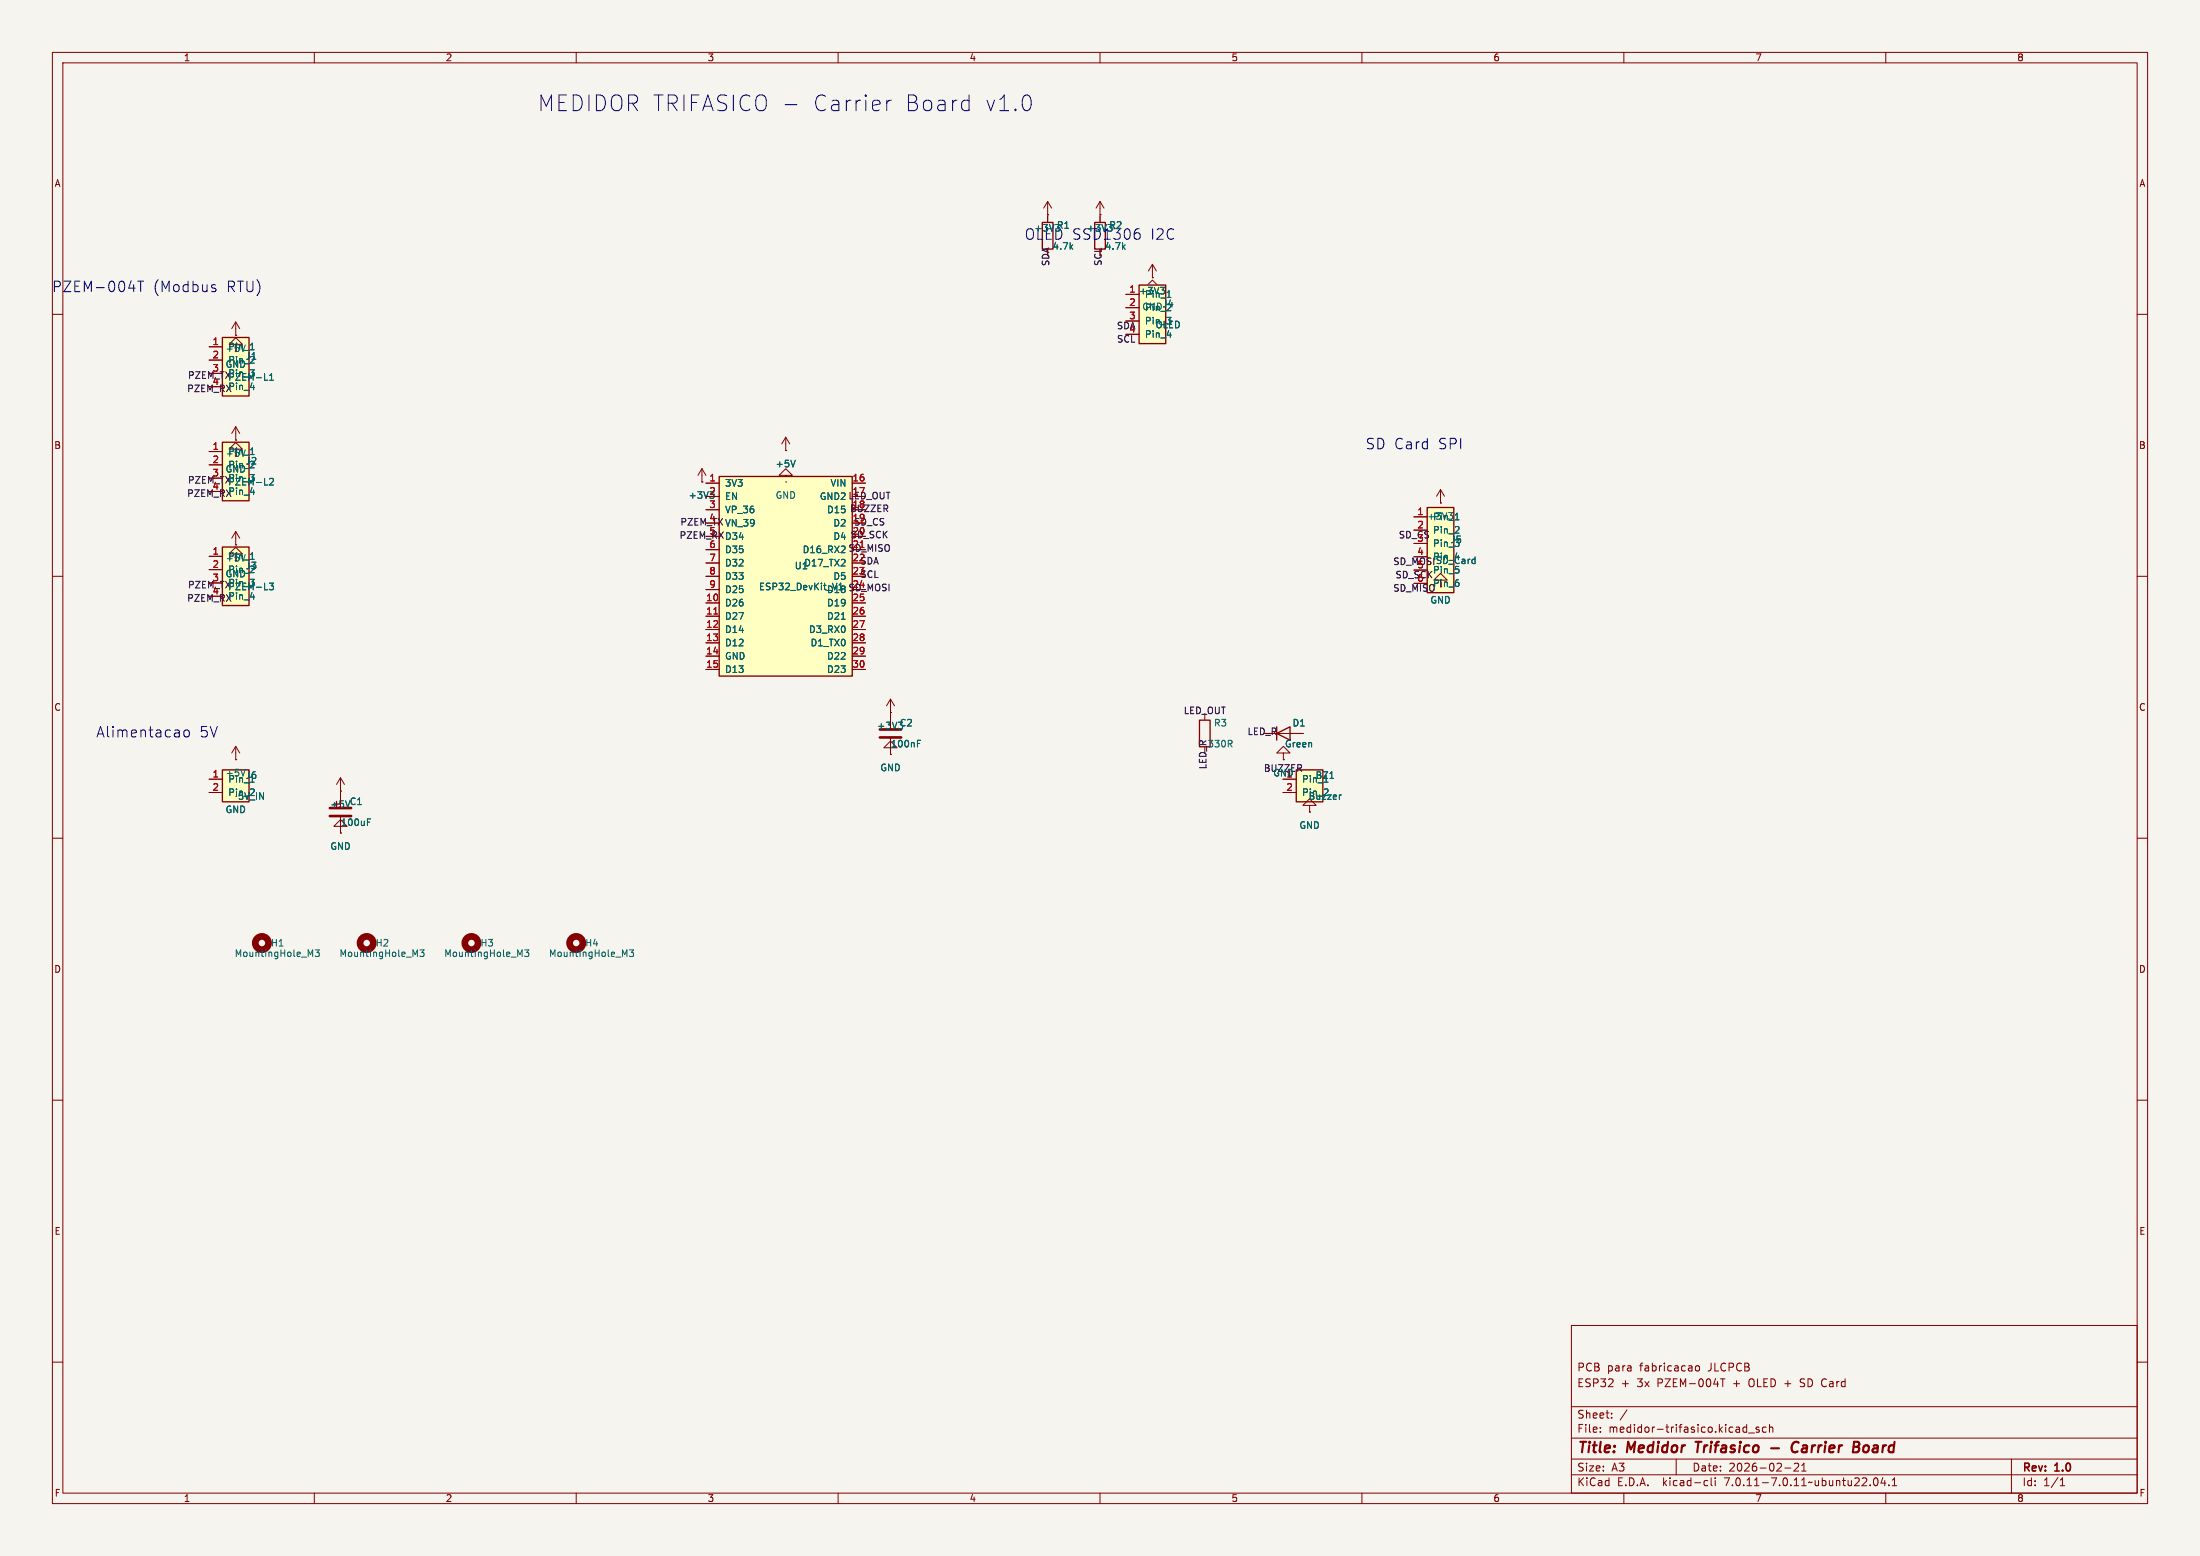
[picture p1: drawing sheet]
<svg xmlns="http://www.w3.org/2000/svg" width="420mm" height="297mm" viewBox="0 0 420 297" stroke-linecap="round" stroke-linejoin="round" font-family="sans-serif">
<path d="M0 0h420v297h-420z" fill="#f5f4ef" stroke="#f5f4ef" stroke-width=".19"/>
<g fill="none" stroke="#840000" stroke-width=".19">
<path d="M10 10h400v277h-400zM12 12h396v273h-396zM60 10v2M110 10v2M160 10v2M210 10v2M260 10v2M310 10v2M360 10v2M200 38.5l-.8 1.2M200 38.5v2.5M200 38.5l.8 1.2"/>
<path d="M210 38.5v2.5M210 38.5l-.8 1.2M210 38.5l.8 1.2M10 60h2M200 41h.1M200 41.2v1.3M210 41h.1M210 41.2v1.3M214.9 56.2h2.6M214.9 58.7h2.6M220 54.7h1.3l-1.3-1.2-1.3 1.2h1.3v1.3M220 53h.1"/>
<path d="M220 50.5l-.8 1.2M220 50.5v2.5M220 50.5l.8 1.2M408 60h2M39.9 66.2h2.6M39.9 68.7h2.6M45 64h.1M45 65.7h1.3l-1.3-1.2-1.3 1.2h1.3v1.3M45 61.5v2.5M45 61.5l-.8 1.2M45 61.5l.8 1.2M214.9 61.3h2.6"/>
<path d="M214.9 63.8h2.6M39.9 86.2h2.6M39.9 88.7h2.6M45 84h.1M45 85.7h1.3l-1.3-1.2-1.3 1.2h1.3v1.3M45 81.5v2.5M45 81.5l-.8 1.2M45 81.5l.8 1.2M134 92h.1M134 89.5l-.8 1.2M134 89.5v2.5M134 89.5l.8 1.2"/>
<path d="M134.8 92.2h2.5M134.8 94.8h2.5M134.8 97.3h2.5M150 90.7h1.3l-1.3-1.2-1.3 1.2h1.3v1.3M150 92h.1M150 86h.1M150 83.5l-.8 1.2M150 83.5v2.5M150 83.5l.8 1.2M162.7 92.2h2.5M269.9 98.7h2.6M275 96h.1"/>
<path d="M275 93.5l-.8 1.2M275 93.5v2.5M275 93.5l.8 1.2M10 110h2M39.9 106.2h2.6M39.9 108.7h2.6M45 104h.1M45 105.7h1.3l-1.3-1.2-1.3 1.2h1.3v1.3M45 101.5v2.5M45 101.5l-.8 1.2M45 101.5l.8 1.2M134.8 110h2.5"/>
<path d="M134.8 115.1h2.5M134.8 117.6h2.5M134.8 107.5h2.5M134.8 104.9h2.5M134.8 112.5h2.5M162.7 110h2.5M162.7 115.1h2.5M162.7 117.6h2.5M162.7 107.5h2.5M275 110.7h1.3l-1.3-1.2-1.3 1.2h1.3v1.3M408 110h2M134.8 120.2h2.5"/>
<path d="M134.8 122.7h2.5M134.8 125.2h2.5M134.8 127.8h2.5M162.7 120.2h2.5M162.7 122.7h2.5M162.7 125.2h2.5M162.7 127.8h2.5M170 136h.1M170 133.5v2.5M170 136.2v3M170 133.5l-.8 1.2M170 133.5l.8 1.2"/>
<path d="M230 136.2v1.3M243.7 140h5.1M10 160h2M39.9 148.7h2.6M39.9 151.3h2.6M45 145h.1M45 150.7h1.3l-1.3-1.2-1.3 1.2h1.3v1.3M45 142.5l-.8 1.2M45 142.5v2.5M45 142.5l.8 1.2M65 151h.1M65 157.7h1.3l-1.3-1.2-1.3 1.2h1.3v1.3"/>
<path d="M65 159h.1M65 148.5l-.8 1.2M65 148.5v2.5M65 151.2v3M65 155.8v3M65 148.5l.8 1.2M170 142.7h1.3l-1.3-1.2-1.3 1.2h1.3v1.3M170 144h.1M170 140.8v3M244.9 148.7h2.6M244.9 151.3h2.6M245 143.7h1.3l-1.3-1.2-1.3 1.2h1.3v1.3"/>
<path d="M245 145h.1M250 153.7h1.3l-1.3-1.2-1.3 1.2h1.3v1.3M250 155h.1M408 160h2M10 210h2M408 210h2M10 260h2M300 253h108v32h-108zM408 260h2M300 278.5h108M300 274.5h108M300 268.5h108"/>
<path d="M305.5 273.2v.2M305.5 272.5v.1M307.7 270.5v.2M307.7 269.8v.1M310.6 269.1l-1.3 1.9M320 278.5v3M323.7 260.8l.2-.1 .5 .1v.6l-.1 .2-.4 .1-.2-.2zM328.4 263.2h.9M328.9 263.2v1.5M332.9 273.3h.5M332.9 272.5h.5M333.4 271.9v1.5"/>
<path d="M333.8 273.5h1.1M335.8 272.5l-.4-.1-.2 .2 .1 .2 .5 .2v.3h-.6M337.2 272.5l-.5-.1-.3 .3 .2 .6h.6M337.8 272.5l.2-.1 .4 .1v.9M337.8 271.9v1.5M342.5 279.4l.6-.1 .2 .1 .1 .3-1 1.1h1M343.7 264.6l.2 .1M343.8 263.3l-.1 .2 .1 .3M343.9 279.7l.5-.4v1.5M384 278.5v6.5M60 285v2M110 285v2"/>
<path d="M160 285v2M210 285v2M260 285v2M300 281.5h108M310 285v2M325.6 282.6l.4 .1M326 283.5l-.4 .1M326.7 282.1v1.3l.2 .2M327.4 282.1v.1M327.4 282.6v1M340.7 280.2h1.2M343.9 280.8h.9"/>
<path d="M357 283.4v.2M357.8 282.2l.2-.1a.8 .8 0 0 1 .5 .7 .8 .8 0 0 1-.5 .8l-.2-.2-.1-.4zM359.4 282l-.3 1.1h.9M359.8 282.6v1M360 285v2M360.6 283.4v.2M361.2 283.6h.9M361.2 282.5l.5-.4v1.5M393.3 283.6h.9M393.3 282.5l.4-.4v1.5"/>
</g>
<path d="M323.7 275.2h1.1M324.3 275.2l-.3 2M338.1 276.4h1.5M343.4 275.4a.88 .88 0 0 0-1 0 .88 .88 0 0 0-.4 .9 .69 .69 0 0 0 .3 .8 .69 .69 0 0 0 .9-.1M354.8 276.3a.53 .53 0 0 1 0 .7M354.8 275.3a.44 .44 0 0 1 0 .7M356.5 275.9a.62 .62 0 0 0-.8 .4v.7l.6 .2" fill="none" stroke="#840000" stroke-width=".4"/>
<g fill="none" stroke="#006464" stroke-width=".19">
<path d="M221.5 54.8h.8l-.4 .5M222.8 56.8h.7M47.8 66.8h.7M47.8 74h.8M51.5 72.6h.7M51.5 71.7l.3-.4v1.3M222.8 64h.8M47.8 86.8h.7M47.8 94h.8M51.5 91.4l.5-.1 .2 .4-.8 .9h.8M151.8 87.8l-.4 1.3M277.8 99.2h.7"/>
<path d="M47.8 106.8h.7M47.8 114h.8M51.4 111.3h.8l-.4 .5 .3 .1v.6l-.1 .1-.5-.1M160.6 118.2h.7M277.7 101.8h.8M278.5 100.6v.4M46.8 146.8l-.4 1.3M48.5 150.7v.4M70.1 156.9h.5M70.1 156.3h.7M175.1 141.9h.5M175.1 141.3h.7"/>
<path d="M253.5 150.7v.4M253.9 148.6h.7M256.1 151.7l-.3 .1M59.3 182.2l.4-.9v1.3M60.2 181.3h.8l-.5 .5 .4 .1v.6l-.2 .1-.5-.1M79.3 182.2l.4-.9v1.3M80.2 181.3h.8l-.5 .5 .4 .1v.6l-.2 .1-.5-.1M99.3 182.2l.4-.9v1.3M100.2 181.3h.8l-.5 .5 .4 .1v.6l-.2 .1-.5-.1M119.3 182.2l.4-.9v1.3M120.2 181.3h.8l-.5 .5 .4 .1v.6l-.2 .1-.5-.1"/>
</g>
<g fill="#ffffc2" stroke="#ffffc2" stroke-width=".19">
<path d="M272.5 96.9h5v16.2h-5z"/>
<path d="M247.5 147h5v6h-5z"/>
<path d="M42.5 64.4h5v11.2h-5z"/>
<path d="M42.5 147h5v6h-5z"/>
<path d="M42.5 84.4h5v11.2h-5z"/>
<path d="M42.5 104.4h5v11.2h-5z"/>
<path d="M137.3 91h25.4v38.1h-25.4z"/>
<path d="M217.5 54.4h5v11.2h-5z"/>
</g>
<path d="M199 42.5h2v5h-2zM209 42.5h2v5h-2zM217.5 54.4h5v11.2h-5zM42.5 64.4h5v11.2h-5zM42.5 84.4h5v11.2h-5zM137.3 91h25.4v38.1h-25.4zM272.5 96.9h5v16.2h-5zM42.5 104.4h5v11.2h-5zM229 137.5h2v5h-2zM243.7 140l2.6-1.3v2.6zM42.5 147h5v6h-5zM247.5 147h5v6h-5z" fill="none" stroke="#840000" stroke-width=".25"/>
<g fill="none" stroke="#840000" stroke-width="1.3">
<circle cx="50" cy="180" r="1.27"/>
<circle cx="70" cy="180" r="1.27"/>
<circle cx="90" cy="180" r="1.27"/>
<circle cx="110" cy="180" r="1.27"/>
</g>
<path d="M168 139.2h4M63 155.8h4M63 154.2h4M168 140.8h4" fill="none" stroke="#840000" stroke-width=".51"/>
<path d="M136.3 117.2h.7" fill="none" stroke="#a90000" stroke-width=".19"/>
<g fill="none" stroke="#0000c2" stroke-width=".19">
<path d="M149.9 20h2.2M169.3 19.1v2M170.1 19.1a.77 .77 0 0 0-.8 .6M184.1 19.1l.9 .2M185 18.1v3M196.4 18.3a2.24 2.24 0 0 1 0 2.7M185 21l-.9 .1M26.3 53.7h1.1M26.9 53.7v2M40.7 55l.4 .1 .1 .3-.2 .3h-.4M40.7 54.3l.4 .1M217.1 43.7h.4"/>
<path d="M217.3 44.4l.4 .4v.5l-.4 .4M35.2 139.5a.54 .54 0 0 1 .5-.2 .54 .54 0 0 1 .4 .4v.6a.54 .54 0 0 1-.5 .4 .54 .54 0 0 1-.5-.4z"/>
</g>
<g font-size="4.2" fill="#0000c2">
<text x="102.6" y="21.5">MEDIDOR TRIFASICO -</text>
<text x="154.8" y="21.5">Carrier</text>
<text x="172.2" y="21.5">Board</text>
<text x="187.4" y="21.5">v1.0</text>
</g>
<g font-size="2.8" fill="#0000c2">
<text x="195.5" y="46">OLED SSD1306</text>
<text x="219.7" y="46">I2C</text>
<text x="9.9" y="56">PZEM-004T</text>
<text x="29.2" y="56">(Modbus</text>
<text x="43.2" y="56">RTU)</text>
<text x="260.6" y="86">SD Card</text>
<text x="274.6" y="86">SPI</text>
<text x="18.3" y="141">Alimentacao</text>
<text x="38.1" y="141">5V</text>
</g>
<g font-size="2.8" fill="#840000">
<text x="301" y="277.9">Title:</text>
<text x="310.6" y="277.9">Medidor</text>
<text x="324.6" y="277.9">Trifasico</text>
<text x="344.5" y="277.9">Carrier</text>
<text x="357" y="277.9">Board</text>
</g>
<g font-size="2.1" fill="#840000">
<text x="301" y="262">PCB</text>
<text x="306.8" y="262">para</text>
<text x="313.1" y="262">fabricacao</text>
<text x="326.2" y="262">JLCPCB</text>
<text x="301" y="265">ESP32</text>
<text x="309.4" y="265">+</text>
<text x="312.6" y="265">3x</text>
<text x="316.5" y="265">PZEM-004T</text>
<text x="331.1" y="265">+</text>
<text x="334.3" y="265">OLED +</text>
<text x="344.4" y="265">SD Card</text>
<text x="301" y="273.7">File:</text>
<text x="301" y="271">Sheet:</text>
<text x="307.1" y="273.7">medidor-trifasico.kicad_sch</text>
<text x="301" y="281.1">Size:</text>
<text x="307.6" y="281.1">A3</text>
<text x="323" y="281.1">Date:</text>
<text x="330" y="281.1">2026-02-21</text>
<text x="386" y="281.3">Rev:</text>
<text x="392.4" y="281.3">1.0</text>
<text x="301" y="283.9">KiCad</text>
<text x="308.7" y="283.9">E.D.A.</text>
<text x="317.6" y="283.9">kicad-cli</text>
<text x="329.5" y="283.9">7.0.11-7.0.11~ubuntu22.04.1</text>
<text x="386" y="283.9">Id:</text>
<text x="390.1" y="283.9">1/1</text>
</g>
<g font-size="1.8" fill="#840000">
<text x="35" y="11.9">1</text>
<text x="85" y="11.9">2</text>
<text x="135" y="11.9">3</text>
<text x="185" y="11.9">4</text>
<text x="235" y="11.9">5</text>
<text x="285" y="11.9">6</text>
<text x="335" y="11.9">7</text>
<text x="385" y="11.9">8</text>
<text x="10.3" y="35.9">A</text>
<text x="408.3" y="35.9">A</text>
<text x="200.5" y="50.9" transform="rotate(-90 200.5 50.9)">SDA</text>
<text x="210.5" y="50.9" transform="rotate(-90 210.5 50.9)">SCL</text>
<text x="43" y="67.4">+5V</text>
<text x="35.6" y="75.1">PZEM_RXPin_4</text>
<text x="35.8" y="72.5">PZEM_TXPZEM-L1</text>
<text x="10.3" y="85.9">B</text>
<text x="43" y="87.4">+5V</text>
<text x="408.2" y="85.9">B</text>
<text x="35.6" y="95.1">PZEM_RXPin_4</text>
<text x="35.8" y="92.5">PZEM_TXPZEM-L2</text>
<text x="156.4" y="95.6">GND2 LED_OUT</text>
<text x="129.8" y="100.5">PZEM_TX VN_39</text>
<text x="157.8" y="98.2">D15 BUZZER</text>
<text x="162.9" y="100.5">SD_CS</text>
<text x="43" y="107.4">+5V</text>
<text x="129.6" y="103.1">PZEM_RX D34</text>
<text x="159" y="103.2">D4 SD_SCK</text>
<text x="266.9" y="103">SD_CS</text>
<text x="35.8" y="112.5">PZEM_TXPZEM-L3</text>
<text x="157.8" y="113.4">D18 SD_MOSI</text>
<text x="265.9" y="108.1">SD_MOSISD_Card</text>
<text x="266.3" y="110.6">SD_SCK</text>
<text x="273.5" y="112.2">Pin_6</text>
<text x="35.6" y="115.1">PZEM_RXPin_4</text>
<text x="10.3" y="135.9">C</text>
<text x="408.2" y="135.9">C</text>
<text x="238.1" y="140.5">LED_R</text>
<text x="10.3" y="185.9">D</text>
<text x="408.2" y="185.9">D</text>
<text x="10.3" y="235.9">E</text>
<text x="408.3" y="235.9">E</text>
<text x="10.3" y="285.9">F</text>
<text x="35" y="286.9">1</text>
<text x="85" y="286.9">2</text>
<text x="135" y="286.9">3</text>
<text x="185" y="286.9">4</text>
<text x="235" y="286.9">5</text>
<text x="285" y="286.9">6</text>
<text x="335" y="286.9">7</text>
<text x="385" y="286.9">8</text>
<text x="408.3" y="285.9">F</text>
</g>
<g font-size="1.8" fill="#006464">
<text x="197.4" y="44.4">+3V3</text>
<text x="200.9" y="47.9">4.7k</text>
<text x="201.7" y="43.9">R1</text>
<text x="207.4" y="44.4">+3V3</text>
<text x="210.9" y="47.9">4.7k</text>
<text x="211.7" y="43.9">R2</text>
<text x="217.4" y="56.4">+3V3</text>
<text x="218" y="59.4">GND</text>
<text x="218.5" y="57.1">Pin_1</text>
<text x="221.8" y="58.9">J4</text>
<text x="218.5" y="62.1">Pin_3</text>
<text x="218.5" y="64.7">Pin_4</text>
<text x="220.5" y="62.9">OLED</text>
<text x="43" y="70.4">GND</text>
<text x="43.5" y="67.1">Pin_1</text>
<text x="43.5" y="69.6">Pin_2</text>
<text x="46.8" y="68.9">J1</text>
<text x="43.5" y="72.9">PZEM-L1</text>
<text x="43.5" y="72.1">Pin_3</text>
<text x="43.5" y="74.7">Pin_4</text>
<text x="43.5" y="87.1">Pin_1</text>
<text x="43.5" y="89.6">Pin_2</text>
<text x="46.8" y="88.9">J2</text>
<text x="148" y="89.4">+5V</text>
<text x="43" y="90.4">GND</text>
<text x="43.5" y="92.9">PZEM-L2</text>
<text x="43.5" y="92.1">Pin_3</text>
<text x="43.5" y="94.7">Pin_4</text>
<text x="131.4" y="95.4">+3V3</text>
<text x="138.3" y="93.1">3V3</text>
<text x="138.3" y="95.6">EN</text>
<text x="148" y="95.4">GND</text>
<text x="156.4" y="95.6">GND2</text>
<text x="158.5" y="93.1">VIN</text>
<text x="138.3" y="98.2">VP_36</text>
<text x="138.3" y="100.7">VN_39</text>
<text x="157.8" y="98.2">D15</text>
<text x="159" y="100.7">D2</text>
<text x="272.4" y="99.4">+3V3</text>
<text x="273.5" y="99.5">Pin_1</text>
<text x="43.5" y="107.1">Pin_1</text>
<text x="138.3" y="105.8">D35</text>
<text x="138.3" y="103.2">D34</text>
<text x="153.1" y="105.8">D16_RX2</text>
<text x="159" y="103.2">D4</text>
<text x="273.5" y="102.1">Pin_2</text>
<text x="273.5" y="104.6">Pin_3</text>
<text x="273.5" y="107.1">Pin_4</text>
<text x="274" y="107.9">SD_Card</text>
<text x="276.8" y="103.9">J5</text>
<text x="43" y="110.4">GND</text>
<text x="43.5" y="112.9">PZEM-L3</text>
<text x="43.5" y="109.6">Pin_2</text>
<text x="43.5" y="112.1">Pin_3</text>
<text x="46.8" y="108.9">J3</text>
<text x="138.3" y="108.3">D32</text>
<text x="138.3" y="110.9">D33</text>
<text x="138.3" y="113.4">D25</text>
<text x="144.8" y="112.9">ESP32_DevKit_V1</text>
<text x="151.6" y="108.9">U1</text>
<text x="153.4" y="108.3">D17_TX2</text>
<text x="157.8" y="113.4">D18</text>
<text x="159" y="110.9">D5</text>
<text x="273.5" y="109.7">Pin_5</text>
<text x="43.5" y="114.7">Pin_4</text>
<text x="138.3" y="115.9">D26</text>
<text x="138.3" y="118.5">D27</text>
<text x="157.8" y="115.9">D19</text>
<text x="157.8" y="118.5">D21</text>
<text x="273" y="115.4">GND</text>
<text x="138.3" y="121">D14</text>
<text x="138.3" y="123.6">D12</text>
<text x="154.3" y="121">D3_RX0</text>
<text x="154.6" y="123.6">D1_TX0</text>
<text x="138.3" y="126.1">GND</text>
<text x="138.3" y="128.6">D13</text>
<text x="157.8" y="126.1">D22</text>
<text x="157.8" y="128.6">D23</text>
<text x="167.4" y="139.4">+3V3</text>
<text x="170" y="142.9">100nF</text>
<text x="171.7" y="138.9">C2</text>
<text x="231.7" y="138.9">R3</text>
<text x="245.2" y="142.9">Green</text>
<text x="246.7" y="138.9">D1</text>
<text x="43" y="148.4">+5V</text>
<text x="43.5" y="149.6">Pin_1</text>
<text x="46.8" y="148.9">J6</text>
<text x="168" y="147.4">GND</text>
<text x="243" y="148.4">GND</text>
<text x="245.5" y="148.5">1</text>
<text x="248.5" y="149.6">Pin_1</text>
<text x="251.1" y="148.9">BZ1</text>
<text x="43" y="155.4">GND</text>
<text x="43.5" y="152.1">Pin_2</text>
<text x="45.3" y="152.9">5V_IN</text>
<text x="63" y="154.4">+5V</text>
<text x="66.7" y="153.9">C1</text>
<text x="248.5" y="152.1">Pin_2</text>
<text x="249.7" y="152.9">Buzzer</text>
<text x="65" y="157.9">100uF</text>
<text x="248" y="158.4">GND</text>
<text x="63" y="162.4">GND</text>
<text x="44.7" y="182.9">MountingHole_M3</text>
<text x="51.6" y="180.9">H1</text>
<text x="64.7" y="182.9">MountingHole_M3</text>
<text x="71.6" y="180.9">H2</text>
<text x="84.7" y="182.9">MountingHole_M3</text>
<text x="91.6" y="180.9">H3</text>
<text x="104.7" y="182.9">MountingHole_M3</text>
<text x="111.6" y="180.9">H4</text>
</g>
<g font-size="1.8" fill="#a90000">
<text x="215.5" y="55.9">1</text>
<text x="215.5" y="58.5">2</text>
<text x="40.5" y="65.9">1</text>
<text x="215.5" y="61">3</text>
<text x="215.5" y="63.6">4</text>
<text x="40.5" y="68.5">2</text>
<text x="40.5" y="71">3</text>
<text x="40.5" y="73.6">4</text>
<text x="40.5" y="85.9">1</text>
<text x="40.5" y="88.5">2</text>
<text x="40.5" y="91">3</text>
<text x="40.5" y="93.6">4</text>
<text x="135.3" y="92">1</text>
<text x="135.3" y="94.5">2</text>
<text x="162.7" y="92">16</text>
<text x="162.7" y="94.5">17</text>
<text x="135.3" y="97">3</text>
<text x="135.3" y="99.6">4</text>
<text x="162.7" y="97">18</text>
<text x="162.7" y="99.6">19</text>
<text x="270.5" y="98.4">1</text>
<text x="270.5" y="100.9">2</text>
<text x="40.5" y="105.9">1</text>
<text x="135.3" y="102.1">5</text>
<text x="135.3" y="104.7">6</text>
<text x="135.3" y="107.2">7</text>
<text x="153.1" y="105.8">D16_RX2 SD_MISO</text>
<text x="162.7" y="102.1">20</text>
<text x="162.7" y="104.7">21</text>
<text x="162.7" y="107.2">22</text>
<text x="270.5" y="103.5">3</text>
<text x="270.5" y="106">4</text>
<text x="40.5" y="108.5">2</text>
<text x="40.5" y="111">3</text>
<text x="40.5" y="113.6">4</text>
<text x="135.3" y="109.7">8</text>
<text x="135.3" y="112.3">9</text>
<text x="162.7" y="109.7">23</text>
<text x="162.7" y="112.3">24</text>
<text x="270.5" y="108.6">5</text>
<text x="270.5" y="111.1">6</text>
<text x="134.7" y="114.8">10</text>
<text x="134.7" y="117.4">11</text>
<text x="134.7" y="119.9">12</text>
<text x="162.7" y="114.8">25</text>
<text x="162.7" y="117.4">26</text>
<text x="162.7" y="119.9">27</text>
<text x="134.7" y="122.4">13</text>
<text x="134.7" y="125">14</text>
<text x="162.7" y="122.4">28</text>
<text x="162.7" y="125">29</text>
<text x="134.7" y="127.5">15</text>
<text x="162.7" y="127.5">30</text>
<text x="40.5" y="148.5">1</text>
<text x="40.5" y="151">2</text>
<text x="245.5" y="151">2</text>
</g>
<g font-size="1.8" fill="#0f0f0f">
<text x="213.1" y="63.1">SDA</text>
<text x="213.1" y="65.6">SCL</text>
<text x="164.1" y="108">SDA</text>
<text x="164.1" y="110.5">SCL</text>
<text x="265.9" y="113.1">SD_MISO</text>
<text x="225.9" y="136.5">LED_OUT</text>
<text x="230.4" y="142.9">330R</text>
<text x="230.5" y="146.9" transform="rotate(-90 230.5 146.9)">LED_R</text>
<text x="241.2" y="147.5">BUZZER</text>
</g>
</svg>
